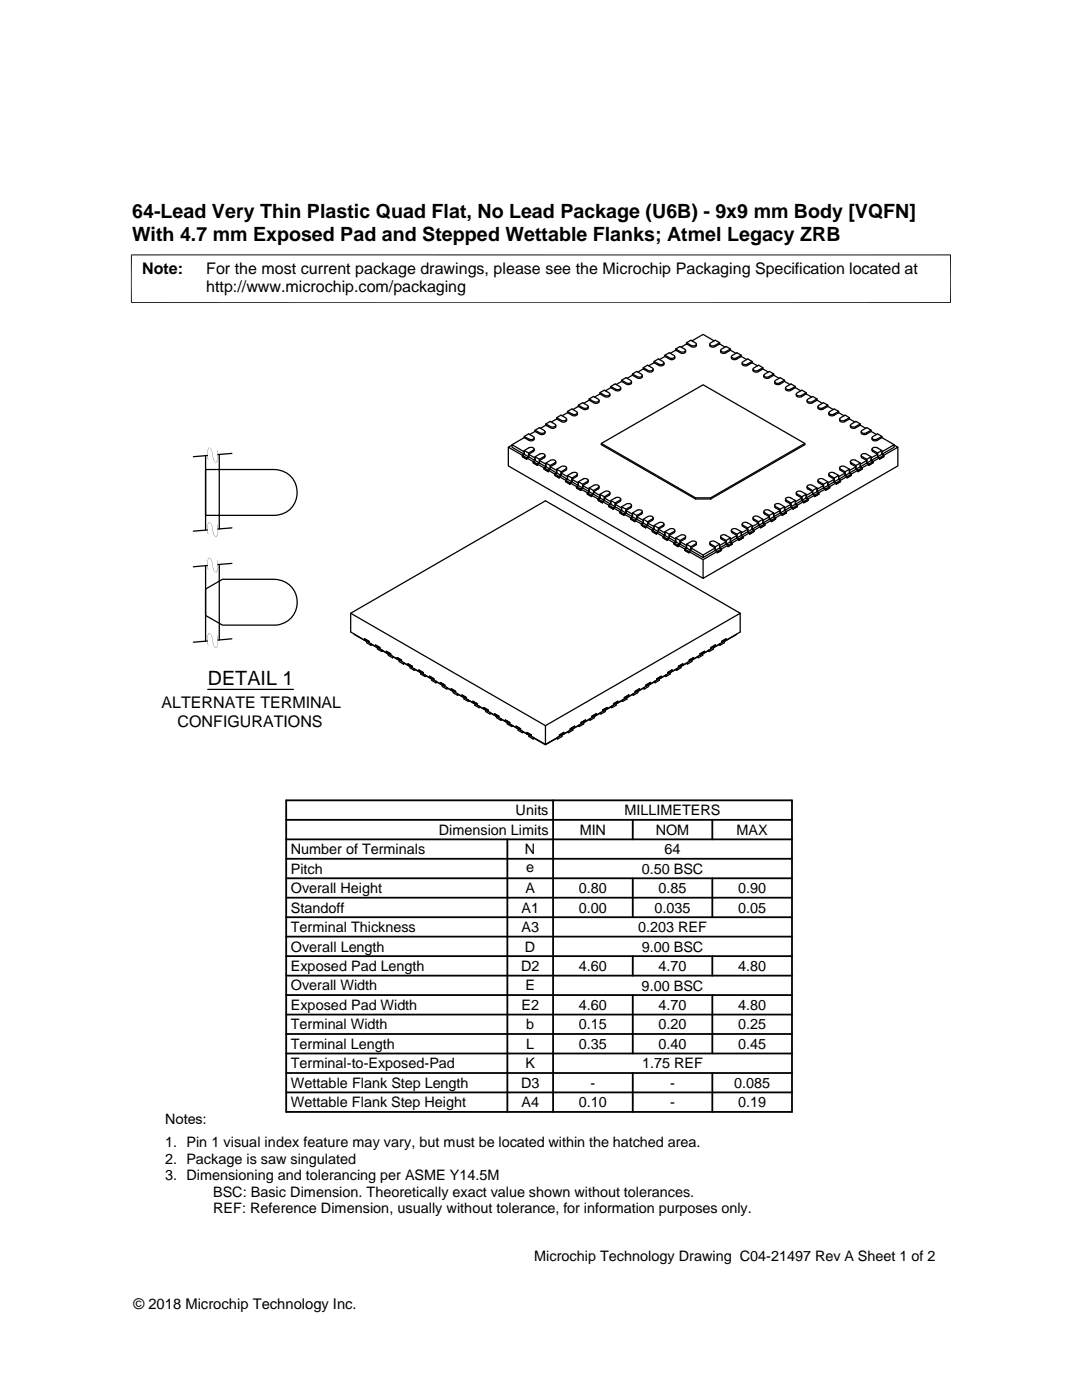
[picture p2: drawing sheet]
<svg xmlns="http://www.w3.org/2000/svg" width="216mm" height="279mm" viewBox="0 0 216 279" stroke-linecap="round" stroke-linejoin="round" font-family="sans-serif">
<g fill="none" stroke="#000" stroke-width=".25">
<path d="M117.6 79.6l.8-.5 1.1 .7a.6 .6 0 0 1-.4 .5 .6 .6 0 0 1-.6-.1l-.9-.6v.3M117.6 79.9l-1.1 .6M117.6 79.9l.9 .5a.61 .61 0 0 0 .7 .1 .61 .61 0 0 0 .3-.6M119.7 78.4l.9 .5a.71 .71 0 0 0 1.1-.3l-.2-.2-.9-.5-.9 .5v.2M119.7 78.6l-1.1 .6M119.7 78.6l1 .6a.62 .62 0 0 0 .6 .1 .62 .62 0 0 0 .4-.6M121.9 77.1l.8-.5 1.1 .7a.57 .57 0 0 1-.4 .5 .57 .57 0 0 1-.6-.1l-.9-.6v.3M121.9 77.4l-1.1 .6M121.9 77.4l.9 .5a.62 .62 0 0 0 .7 .1 .62 .62 0 0 0 .3-.6M124 75.9l1 .5a.6 .6 0 0 0 .6 .2 .6 .6 0 0 0 .4-.5l-1.1-.7-.9 .5v.2M124 76.1l-1 .7M124 76.1l1 .6a.62 .62 0 0 0 .7 .1 .62 .62 0 0 0 .3-.6"/>
<path d="M126.2 74.6l.9-.5 .9 .6a.27 .27 0 0 1 .2 .2 .27 .27 0 0 1-.2 .3h-.7l-1.1-.6v.3M126.2 74.9l-1.1 .6M126.2 74.9l.9 .5a.61 .61 0 0 0 .7 .1 .61 .61 0 0 0 .4-.6M128.4 73.4l.9 .5a.57 .57 0 0 0 .6 .2 .57 .57 0 0 0 .4-.6l-1.1-.6-.8 .5v.2M128.4 73.6l-1.1 .7M128.4 73.6l.9 .6a.74 .74 0 0 0 1-.3M130.3 73.7v.2M130.5 72.1l.9-.5 1.1 .8a.73 .73 0 0 1-1.1 .3l-.9-.6v.3M130.5 72.4l-1.1 .6M130.5 72.4l.9 .5a.63 .63 0 0 0 .7 .1 .63 .63 0 0 0 .4-.6M132.7 70.9l.9 .5a.57 .57 0 0 0 .6 .2 .57 .57 0 0 0 .4-.6l-1.1-.6-.8 .5v.2M132.7 71.1l-1.1 .7"/>
<path d="M132.7 71.1l.9 .6a.61 .61 0 0 0 .7 .1 .61 .61 0 0 0 .3-.6M134.8 69.6l.9-.4 1.1 .7a.72 .72 0 0 1-1 .3l-1-.6v.3M134.8 69.9l-1 .6M134.8 69.9l1 .5a.61 .61 0 0 0 .6 .1 .61 .61 0 0 0 .4-.6M137 68.4l.9 .5a.74 .74 0 0 0 1.1-.2l-.2-.3-.9-.5-.9 .5v.2M137 68.6l-1.1 .7M137 68.6l.9 .6a.61 .61 0 0 0 .7 .1 .61 .61 0 0 0 .4-.6M138.1 68l2.2-1.3 2.2 1.3M143.6 68.4l-.9 .5a.57 .57 0 0 1-.7 .2 .57 .57 0 0 1-.3-.6l1-.6 .9 .5v.2M143.6 68.6l1.1 .7M143.6 68.6l-1 .6a.59 .59 0 0 1-.7 .1 .59 .59 0 0 1-.3-.6M145.8 69.6l-1.1 .6a.71 .71 0 0 1-.9-.3l1.1-.7 .9 .4v.3"/>
<path d="M145.8 69.9l1 .6M145.8 69.9l-1 .5a.61 .61 0 0 1-.7 .1 .61 .61 0 0 1-.3-.6M147.9 70.9a1.92 1.92 0 0 1-1.6 .6l-.4-.3 1.1-.8 .9 .5v.2M147.9 71.1l1.1 .7M147.9 71.1l-1 .6a.59 .59 0 0 1-.7 .1 .59 .59 0 0 1-.3-.6M150.1 72.1a1.92 1.92 0 0 1-1.6 .6l-.4-.3 1.1-.8 .9 .5v.3M150.1 72.4l1.1 .6M150.1 72.4l-1 .5a.63 .63 0 0 1-.6 .1 .63 .63 0 0 1-.4-.6M152.2 73.4a1.92 1.92 0 0 1-1.6 .6l-.3-.3 1.1-.8 .8 .5v.2M152.2 73.6l1.1 .7M152.2 73.6l-1 .6a.59 .59 0 0 1-.6 .1 .59 .59 0 0 1-.3-.6M152.5 74.8l1-.7 .9 .5-.9 .6a.56 .56 0 0 1-.7 .1 .56 .56 0 0 1-.3-.5z"/>
<path d="M154.4 74.6v.3M154.4 74.9l1.1 .6M154.4 74.9l-1 .6a.6 .6 0 0 1-.7 0 .6 .6 0 0 1-.3-.6M156.5 75.9l-.9 .5a.6 .6 0 0 1-.6 .2 .6 .6 0 0 1-.4-.5l1.1-.7 .8 .5v.2M156.5 76.1l1.1 .7M156.5 76.1l-1 .6a.6 .6 0 0 1-.6 0 .6 .6 0 0 1-.3-.5M156.8 77.3l1-.7 .9 .5-.9 .6a.57 .57 0 0 1-.7 .1 .57 .57 0 0 1-.3-.5zM158.7 77.1v.3M158.7 77.4l1.1 .6M158.7 77.4l-1 .6a.6 .6 0 0 1-.7 0 .6 .6 0 0 1-.3-.6M160.9 78.4l-1 .5a.57 .57 0 0 1-.6 .2 .57 .57 0 0 1-.4-.6l1.1-.6 .9 .5v.2M160.9 78.6l1 .6"/>
<path d="M160.9 78.6l-1 .6a.6 .6 0 0 1-.7 0 .6 .6 0 0 1-.3-.5M161.1 79.8l1.1-.7 .8 .5-.9 .6a.57 .57 0 0 1-.6 .1 .57 .57 0 0 1-.4-.5zM163 79.6v.3M163 79.9l1.1 .6M163 79.9l-1 .6a.6 .6 0 0 1-.6 0 .6 .6 0 0 1-.3-.6M41 93.7h13.7a4.6 4.6 0 0 1 4.6 4.6 4.6 4.6 0 0 1-4.6 4.5h-13.7zM41 90.9v14.9M41.4 90.9l-2.8 .2M43.8 90.7v14.9M46.3 90.5l-2.8 .2M101.4 89.3v3.7l38.9 22.4M102.2 88.8l2.4 1.4v.5l-2.4-1.4z"/>
<path d="M102.2 88.8l-.8 .5 2.8 1.6M104.2 90.9l.9 .5v.2M104.2 91.1l.9 .5M104.2 90.9v.2M104.6 87.1l.9-.5 .9 .5a.28 .28 0 0 1 .2 .3 .28 .28 0 0 1-.2 .3h-.8l-1-.6v.2M104.6 90.7l.9 .5M104.6 90.7v-.8l.9-.5a.63 .63 0 0 1 1 .4l-1 .6v.8M104.6 89.9l.9 .5M104.6 90.7l-.4 .2v.2M104.6 87.3l-2.4 1.5M104.6 90.7l-.4 .2M104.6 87.3l.9 .6a.61 .61 0 0 0 .7 .1 .61 .61 0 0 0 .4-.6"/>
<path d="M105.5 91.2l-.4 .2v.2M105.5 90.7l1.3 .7v.5l-1.3-.7zM105.5 91.2l-.4 .2 1.3 .7 .4-.2M106.4 92.1l.9 .5v.3l-.9-.5zM106.6 89.6v.3l-.2 .2-.9 .6M106.8 91.9l.8 .5M106.8 91.9v-.7l.9-.6a.63 .63 0 0 1 1 .4l-1.1 .7v.7M106.8 91.2l.8 .5M106.8 91.9l-.4 .2v.3l.9 .5M106.8 85.9l.9 .5a.6 .6 0 0 0 1-.3l-1.1-.8-.8 .6v.2M106.8 86.1l-1.1 .6M106.8 86.1l.9 .5a.61 .61 0 0 0 .7 .1 .61 .61 0 0 0 .3-.6"/>
<path d="M107.6 92.4l-.3 .2v.3M107.6 91.9l1.3 .7v.6l-1.3-.8zM107.6 92.4l-.3 .2 1.3 .8M108.6 93.4l.8 .5v.2M108.6 93.4v.2l.8 .5M108.7 90.9v.3l-.1 .2-1 .5M108.9 84.6l.9-.5 1.1 .8a.73 .73 0 0 1-1 .2l-1-.5v.3M108.9 93.2l.9 .4M108.9 93.2v-.8l1-.5a.62 .62 0 0 1 .9 .4l-1 .6v.7M108.9 92.4l.9 .5M108.9 93.2l-.3 .2v.2l.8 .5M108.9 84.9l-1.1 .6"/>
<path d="M108.9 93.2l-.3 .2M108.9 84.9l1 .5a.61 .61 0 0 0 .7 .1 .61 .61 0 0 0 .3-.6M109.8 93.6l-.4 .3v.2M109.8 93.2l1.3 .7v.5l-1.3-.8zM109.8 93.6l-.4 .3 1.3 .7 .4-.2-.4 .2 .9 .5 .4-.2-.4 .2 1.3 .8M110.7 94.6v.3l.9 .5v-.3v.3l-.9-.5zM110.9 92.1v.3l-.2 .2-.9 .6M111.1 93.6l.9 .5v.8l-.9-.5zM111.1 93.6l.9-.5a.71 .71 0 0 1 1.1 .3l-.2 .2-.9 .5M111.1 83.4l.9 .5a.57 .57 0 0 0 .6 .1 .57 .57 0 0 0 .4-.5l-1-.7-.9 .6v.2M111.1 83.6l-1.1 .6M111.1 83.6l.9 .5a.61 .61 0 0 0 .7 .2 .61 .61 0 0 0 .4-.6"/>
<path d="M112 94.4l1.2 .7v.6l-1.2-.8zM112.9 95.9l.8 .5v.2M112.9 95.9v.2l.8 .5M113.1 93.4l-.2 .4-.9 .6M113.2 82.1l.9-.5 1.1 .8a.73 .73 0 0 1-1 .2l-1-.5v.3M113.2 95.7l.9 .4M113.2 95.7v-.8l1-.5a.6 .6 0 0 1 .6-.2 .6 .6 0 0 1 .4 .5l-1.1 .7v.7M113.2 94.9l.9 .5M113.2 95.7l-.3 .2v.2l.8 .5M113.2 82.4l-1 .6M113.2 95.7l-.3 .2M113.2 82.4l1 .5a.61 .61 0 0 0 .7 .1 .61 .61 0 0 0 .3-.6"/>
<path d="M114.1 96.1l-.4 .3v.2M114.1 95.7l1.3 .7v.5l-1.3-.8zM114.1 96.1l-.4 .3 1.3 .7 .4-.2M115 97.1l.9 .5v.3l-.9-.5zM115.2 94.6l-.1 .5-1 .6M115.4 96.9l.9 .5M115.4 96.9v-.8l.9-.5a.56 .56 0 0 1 .7-.2 .56 .56 0 0 1 .3 .6l-1 .6v.8M115.4 96.1l.9 .5M115.4 96.9l-.4 .2v.3l.9 .5M115.4 80.9l.9 .5a.79 .79 0 0 0 1.1-.2l-.1-.3-1-.5-.9 .5v.2M115.4 81.1l-1.1 .6M115.4 81.1l.9 .5a.61 .61 0 0 0 .7 .2 .61 .61 0 0 0 .4-.6"/>
<path d="M116.3 97.4l-.4 .2v.3M116.3 96.9l1.3 .7v.5l-1.3-.7zM116.3 97.4l-.4 .2 1.3 .7M117.2 98.3l.8 .5v.3M117.2 98.3v.3l.8 .5M117.4 95.9l-.1 .4-1 .6M117.6 98.1l.8 .5M117.6 98.1v-.7l.9-.5a.62 .62 0 0 1 1 .3l-1.1 .7v.7M117.6 97.4l.8 .5M117.6 98.1l-.4 .2v.3l.8 .5M117.6 98.1l-.4 .2M118.4 98.6l-.4 .2v.3"/>
<path d="M118.4 98.1l1.3 .8v.5l-1.3-.8zM118.4 98.6l-.4 .2 1.4 .8 .3-.2-.3 .2 .8 .5 .4-.2-.4 .2 1.3 .7M119.4 99.6v.3l.8 .5v-.3v.3l-.8-.5zM119.5 97.1l-.1 .5-1 .5M119.7 98.6l.9 .5v.8l-.9-.5zM119.7 98.6l.9-.5a.6 .6 0 0 1 1.1 .3l-1.1 .7M120 88.5l20.3-11.7 20.3 11.7v.3l-18.8 10.8h-3l-18.8-10.8zM120 88.5l18.8 10.9v.2M120.6 99.4l1.3 .7v.5l-1.3-.7zM121.7 98.3l-.1 .5-1 .6M121.9 99.9l.8 .5M123.8 99.6l-.1 .5-1 .5"/>
<path d="M138.8 99.4h3M156.7 99.6l.1 .5 1 .5M158.7 99.9v.7l.4 .2v.3M158.9 98.3l.1 .5 1 .6M160 99.1l.9-.5v.8l-.9 .5zM160.6 88.5l-18.8 10.9v.2M160.9 98.9l1.3-.8v.5l-1.3 .8zM160.9 98.6l-1-.5a.57 .57 0 0 0-.6-.1 .57 .57 0 0 0-.4 .5l1.1 .6M161.1 97.1l.1 .5 1 .5M161.2 99.6v.3l-.8 .5v-.3M162.2 97.9l.8-.5-.9-.5a.6 .6 0 0 0-.6-.2 .6 .6 0 0 0-.4 .5l1.1 .7v.7M162.2 98.6l.3 .2"/>
<path d="M162.5 98.8l-1.3 .8-.3-.2 .3 .2-.8 .5-.4-.2 .4 .2-1.3 .7-.4-.2-.9 .5M163 97.6l1.3-.7v.5l-1.3 .7zM163 97.4v.7l.4 .2v.3M163.2 95.9l.1 .4 1 .6M163.4 98.6v-.3l-.9 .5M163.4 80.9l.9-.5 .9 .5-1 .5a.71 .71 0 0 1-1-.3zM163.4 98.6l-.9 .5v-.3l-.3-.2M163.4 98.6l-.9 .5v-.3M164.3 96.6l.9-.5v.8l-.9 .5zM165.2 96.4l1.3-.7v.4l-1.3 .8zM165.2 80.9v.2M165.2 96.1l-.9-.5a.57 .57 0 0 0-.7-.1 .57 .57 0 0 0-.3 .5l1 .6"/>
<path d="M165.2 81.1l1.1 .6M165.2 81.1l-1 .6a.59 .59 0 0 1-.7 0 .59 .59 0 0 1-.3-.5M165.4 94.6l.1 .5 1 .6M165.5 82.1l1-.5 .8 .5a1.92 1.92 0 0 1-1.6 .6l-.3-.3zM165.5 97.1v.3l-.8 .5v-.3M166.5 95.4l.8-.5-.9-.5a.59 .59 0 0 0-.6-.2 .59 .59 0 0 0-.4 .6l1.1 .6v.7M166.5 96.1l.4 .3M166.9 96.4l-1.4 .7-.3-.2 .3 .2-.8 .5-.4-.2 .4 .2-1.3 .7-.4-.2-.8 .5M167.3 82.1v.3M167.3 95.1l1.3-.7v.5l-1.3 .8zM167.3 94.9v.8l.4 .2v.2M167.3 82.4l1.1 .6"/>
<path d="M167.3 82.4l-1 .5a.59 .59 0 0 1-.6 .1 .59 .59 0 0 1-.3-.6M167.5 93.4l.1 .4 1 .6M167.7 96.1v-.2l-.8 .5M167.7 96.1l-.8 .5v-.2l-.4-.3M167.7 96.1l-.8 .5v-.2M168.6 94.1l.9-.5v.8l-.9 .5zM169.5 93.9l1.3-.7v.4l-1.3 .8zM169.5 83.4a1.92 1.92 0 0 1-1.6 .6l-.4-.4 1.1-.8 .9 .6v.2M169.5 93.6l-.9-.5a.71 .71 0 0 0-1.1 .3l.2 .2 .9 .5M169.5 83.6l1.1 .6M169.5 83.6l-.9 .5a.61 .61 0 0 1-.7 .2 .61 .61 0 0 1-.4-.6M169.7 92.1v.3l.2 .2 .9 .6"/>
<path d="M169.9 84.6l.9-.5 .9 .5a1.92 1.92 0 0 1-1.6 .6l-.4-.3zM169.9 94.6v.3l-.9 .5v-.3M170.8 92.9l.9-.5-1-.5a.59 .59 0 0 0-.6-.1 .59 .59 0 0 0-.4 .5l1.1 .6v.7M170.8 93.6l.4 .3M171.2 93.9l-1.3 .7-.4-.2 .4 .2-.9 .5-.4-.2 .4 .2-1.3 .8-.4-.2-.8 .4M171.7 84.6v.3M171.7 92.6l1.3-.7v.5l-1.3 .8zM171.7 92.4v.8l.3 .2v.2M171.7 84.9l1 .6M171.7 84.9l-1.1 .5a.6 .6 0 0 1-.6 .1 .6 .6 0 0 1-.3-.6M171.9 90.9v.3l.1 .2 1 .5M171.9 86l1.1-.7 .8 .6-.9 .5a.56 .56 0 0 1-.6 .2 .56 .56 0 0 1-.4-.6z"/>
<path d="M172 93.6v-.2l-.8 .5M172 93.6l-.8 .5v-.2l-.4-.3M172 93.6l-.8 .5v-.2M173 91.7l.8-.5v.7l-.8 .5zM173.8 91.2l-.9-.6a.74 .74 0 0 0-1.1 .3l.2 .2 1 .6M173.8 85.9v.2M173.8 91.9l1.3-.7 .4 .2-1.3 .7zM173.8 86.1l1.1 .6M173.8 86.1l-1 .6a.6 .6 0 0 1-.7 0 .6 .6 0 0 1-.2-.6M174 89.6v.3l.2 .2 .9 .6M174.1 87.2l1-.6 .9 .5-1 .5a.6 .6 0 0 1-.6 .2 .6 .6 0 0 1-.4-.5zM174.2 92.1v.3l-.9 .5v-.3"/>
<path d="M175.1 90.4l.9-.5-1-.5a.61 .61 0 0 0-.9 .4l1 .6v.8M175.1 91.2v-.5l-1.3 .7v.5l.4 .2-.9 .5-.3-.2 .3 .2-1.3 .8-.3-.2-.9 .4M175.5 91.4l.8-.5v.2l-.8 .5zM176 89.9v.8l.3 .2v.2M176 87.1v.2M176 90.2l2.4-1.4v.5l-2.4 1.4zM176 87.3l2.4 1.5M176 87.3l-1 .6a.6 .6 0 0 1-.7 .1 .6 .6 0 0 1-.3-.6M176.3 91.1l-.8 .5v-.2l-.4-.2M178.4 88.8l.8 .5-2.9 1.6-.3-.2-.9 .5M179.2 89.3v3.7l-38.9 22.4v-3.7M41 112.9v15.1"/>
<path d="M41 117.6l3.4-2h10.3a4.6 4.6 0 0 1 4.6 4.6 4.6 4.6 0 0 1-4.6 4.6h-10.3l-3.4-2zM41.4 112.9l-2.8 .2M41.4 105.8l-2.8 .2M43.8 112.6v15.1M46.3 112.4l-2.8 .3M46.3 105.3l-2.8 .3M121.5 100.8l.9 .5v.3M121.5 100.8v.3l.9 .5M121.9 100.6l.8 .5M121.9 100.6v-.7l.9-.5a.62 .62 0 0 1 1 .3l-1.1 .7v.7M121.9 100.6l-.4 .2v.3l.9 .5M121.9 100.6l-.4 .2"/>
<path d="M122.7 101.1l-.3 .2v.3M122.7 100.6l1.3 .8v.5l-1.3-.8zM122.7 101.1l-.3 .2 1.3 .8 .3-.2-.3 .2 .8 .5 .4-.2-.4 .2 1.3 .7M123.7 102.1v.3l.8 .4v-.2v.2l-.8-.4zM124 101.1l.9 .5v.8l-.9-.5zM124 101.1l1-.5a.65 .65 0 0 1 1 .3l-1.1 .7M124.9 101.9l1.3 .7v.5l-1.3-.7zM125.8 103.3l.9 .5v.3M125.8 103.3v.3l.9 .5M126 100.8l-.1 .5-1 .6M126.2 103.1l.9 .5M126.2 103.1v-.7l.9-.6a.63 .63 0 0 1 1 .4l-1 .7v.7"/>
<path d="M126.2 102.4l.9 .5M126.2 103.1l-.4 .2v.3l.9 .5M126.2 103.1l-.4 .2M127.1 103.6l-.4 .2v.3M127.1 103.1l1.3 .8v.5l-1.3-.8zM127.1 103.6l-.4 .2 1.3 .8 .4-.2-.4 .2 .8 .5 .4-.2-.4 .2 1.4 .7M128 104.6v.2l.8 .5v-.2v.2l-.8-.5zM128.2 102.1v.3l-.2 .2-.9 .5M128.4 103.6l.8 .5v.8l-.8-.5zM128.4 103.6l.9-.5a.57 .57 0 0 1 .6-.2 .57 .57 0 0 1 .4 .6l-1.1 .6M129.2 104.4l1.3 .7v.5l-1.3-.7zM130.2 105.8v.3l.8 .5v-.3v.3l-.8-.5z"/>
<path d="M130.2 105.8l.3-.2-.3 .2 .8 .5 .4-.2-.4 .2 1.3 .8 .4-.2-.4 .2 .9 .5 .3-.2-.3 .2 1.3 .7M130.3 103.3v.3M130.3 103.6l-.1 .2-1 .6M130.5 104.9l.9 .5v.7l-.9-.5zM130.5 104.9l.9-.6a.71 .71 0 0 1 1.1 .3l-.2 .2-.9 .6M131.4 105.6l1.3 .8v.5l-1.3-.8zM132.3 107.1v.2l.9 .5v-.2v.2l-.9-.5zM132.5 104.6l-.1 .4-1 .6M132.7 106.1l.8 .5v.8l-.8-.5zM132.7 106.1l.9-.5a.72 .72 0 0 1 1 .2l-.1 .3-1 .5M133.5 106.9l1.3 .7v.5l-1.3-.7zM134.5 108.3v.3l.8 .5v-.3v.3l-.8-.5z"/>
<path d="M134.5 108.3l.3-.2-.3 .2 .8 .5 .4-.2-.4 .2 1.3 .8 .4-.3-.4 .3 .9 .5 .4-.2v-.6l2.4 1.5M134.6 105.8l-.1 .5-1 .6M134.8 107.4l.9 .5v.7l-.9-.5zM134.8 107.4l1-.6a.56 .56 0 0 1 .6-.1 .56 .56 0 0 1 .4 .5l-1.1 .7M135.7 108.1l1.3 .8v.4l-1.3-.7zM136.6 109.6v.2l.9 .5v-.2v.2l-.9-.5zM136.8 107.1l-.1 .4-1 .6M137 108.6l.9 .5v.8l-.9-.6zM137 108.6l.9-.5a.6 .6 0 0 1 1 .3l-1 .7M139 108.3l-.1 .5-1 .5M140.3 110.8l2.4-1.5v.6l-2.4 1.4zM141.6 108.3l.1 .5 1 .5"/>
<path d="M142.7 109.1l.9-.5v.7l-.9 .6zM143.1 110.1l-2.8 1.6-2.8-1.6 .4-.2 2.4 1.4M143.6 108.9l1.3-.8v.5l-1.3 .7zM143.6 108.6l-.9-.5a.57 .57 0 0 0-.7-.2 .57 .57 0 0 0-.3 .6l1 .6M143.8 107.1l.1 .4 1 .6M144 109.6v.2l-.9 .5v-.2M144.9 107.9l.9-.5-1-.6a.6 .6 0 0 0-.6-.1 .6 .6 0 0 0-.4 .5l1.1 .7v.7M144.9 108.6l.4 .2M145.3 108.8l-1.3 .8-.4-.3 .4 .3-.9 .5-.4-.2 .4 .2M145.8 107.6l1.2-.7v.5l-1.2 .7zM145.8 107.4v.7l.3 .2v.3M145.9 105.8l.2 .5 .9 .6"/>
<path d="M146.1 108.6v-.3l-.8 .5M146.1 108.6l-.8 .5v-.3l-.4-.2M146.1 108.6l-.8 .5v-.3M147 106.6l.9-.5v.8l-.9 .5zM147.9 106.4l1.3-.8v.5l-1.3 .8zM147.9 106.1l-.9-.5a.72 .72 0 0 0-1.1 .2l.2 .3 .9 .5M148.1 104.6l.1 .4 1 .6M148.3 107.1v.2l-.9 .5v-.2M149.2 105.4l.9-.5-1-.6a.59 .59 0 0 0-.6-.1 .59 .59 0 0 0-.4 .5l1.1 .7v.7M149.2 106.1l.4 .2M149.6 106.3l-1.3 .8-.4-.2 .4 .2-.9 .5-.4-.2 .4 .2-1.3 .7-.3-.2-.9 .5M150.1 105.1l1.3-.7v.5l-1.3 .7z"/>
<path d="M150.1 104.9v.7l.3 .2v.3M150.3 103.3v.4l.1 .1 1 .6M150.4 106.1v-.3l-.8 .5M150.4 106.1l-.8 .5v-.3l-.4-.2M150.4 106.1l-.8 .5v-.3M151.4 104.1l.8-.5v.8l-.8 .5zM152.2 103.9l1.3-.8v.5l-1.3 .8zM152.2 103.6l-.9-.5a.57 .57 0 0 0-.6-.2 .57 .57 0 0 0-.4 .6l1.1 .6M152.4 102.1v.3l.2 .2 .9 .5M152.6 104.6v.2l-.9 .5v-.2M153.5 102.9l.9-.5-.9-.6a.83 .83 0 0 0-1 .2v.3l1 .6v.7M153.5 103.6l.4 .2"/>
<path d="M153.9 103.8l-1.3 .8-.4-.2 .4 .2-.9 .5-.3-.2 .3 .2-1.3 .7-.3-.2-.9 .5M154.4 102.6l1.3-.7v.5l-1.3 .7zM154.4 102.4v.7l.3 .2M154.6 100.8l.1 .5 1 .6M154.7 103.6v-.3l-.8 .5M154.7 103.6l-.8 .5v-.3l-.4-.2M154.7 103.3v.3M154.7 103.6l-.8 .5v-.3M155.7 101.6l.8-.5v.8l-.8 .5zM156.5 101.4l1.3-.8v.5l-1.3 .8zM156.5 101.1l-.9-.5a.79 .79 0 0 0-1 .2l.1 .2 1 .6M156.9 102.1v.3l-.8 .4v-.2"/>
<path d="M157.8 100.4l.9-.5-.9-.5a.6 .6 0 0 0-.6-.2 .6 .6 0 0 0-.4 .5l1 .7v.7M157.8 101.1l.4 .2M158.2 101.3l-1.3 .8-.4-.2 .4 .2-.8 .5-.4-.2 .4 .2-1.4 .7-.3-.2-.9 .5M158.7 100.1l1.3-.7v.5l-1.3 .7zM159.1 101.1v-.3l-.9 .5M159.1 101.1l-.9 .5v-.3l-.4-.2M159.1 101.1l-.9 .5v-.3M41.4 127.9l-2.8 .3M41.5 137.6h17M46.3 127.5l-2.8 .2M70 122.4l38.8 22.4v3.8l-2.4-1.4v.3l.2-.1M70.7 126.6l2.5 1.4v.3l.8 .5"/>
<path d="M72.8 127.5l.8 .5v.2l-.8-.4zM74 128.8v-.3l1.3 .7v.3l.9 .5M74.2 128.7l-.2 .1M74.9 128.7l.9 .5v.3l-.9-.5zM76.2 130v-.3l1.3 .8v.3l.8 .5M76.4 129.9l-.2 .1M77.1 130l.9 .5v.2l-.9-.5zM78.3 131.3v-.3l1.3 .7v.3l.9 .5M78.5 131.1l-.2 .2M79.2 131.2l.9 .5v.3l-.9-.5zM80.5 132.5v-.3l1.3 .7v.4l.9 .5M80.7 132.4l-.2 .1"/>
<path d="M81.4 132.5l.9 .5v.2l-.9-.5zM82.7 133.8v-.3l1.2 .8M82.9 133.6l-.2 .2M83.6 134v-.3l.8 .5v.3M83.6 134l.8 .5M83.9 134.2v.3l.9 .5M84.4 134.5l1.3 .7v-.2l.9 .5v.2l1.3 .8M85 134.9l-.2 .1v-.3l1.3 .7v.4l.9 .5M85.7 135l.9 .5v.2l-.9-.5zM87 136.3v-.4l1.3 .9M87.2 136.1l-.2 .2M87.9 136.5v-.3l.9 .5v.3"/>
<path d="M87.9 136.5l.9 .5M88.3 136.7v.3l.8 .5M88.8 137l1.2 .7v-.2l.9 .5v.2l1.3 .8M89.3 137.4l-.2 .1v-.3l1.3 .7v.4l.9 .4M90 137.5l.9 .5v.2l-.9-.5zM91.3 138.7v-.3l1.3 .9M91.5 138.6l-.2 .1M92.2 139v-.3l.9 .5v.3M92.2 139l.9 .5M92.6 139.2v.3l.9 .5M93.1 139.5l1.3 .7M93.7 139.9l-.2 .1v-.3l1.2 .7v.4l.9 .4"/>
<path d="M124 139.9l.2 .1v-.3l-1.3 .7v.4l-.8 .4v-.3l-1.3 .8v.3l-.9 .5M124.6 139.2l.9-.5v.3l-.9 .5zM125.5 138.7l-.9 .5v.3l-1.3 .7M126.2 138.6l.2 .1M126.7 138.2l-1.2 .8v-.3M127.6 137.7v-.2l-.9 .5v.2M127.6 137.7l-.9 .5M128.3 137.4l.2 .1v-.3l-1.2 .7v.4l-.9 .4v-.3l-1.3 .8v.3l-.9 .5M128.9 136.7l.9-.5v.3l-.9 .5zM129.8 136.2l-.9 .5v.3l-1.3 .7M130.5 136.1l.2 .2M131.1 135.7l-1.3 .8v-.3"/>
<path d="M131.9 135.2v-.2l-.8 .5v.2M131.9 135.2l-.8 .5M132.7 134.9l.2 .1v-.3l-1.3 .7v.4l-.9 .5v-.4l-1.3 .8v.3l-.9 .5M133.2 134.2l.9-.5v.3l-.9 .5zM134.1 133.7l-.9 .5v.3l-1.3 .7M134.8 133.6l.2 .2M135.4 133.2l-1.3 .8v-.3M136.2 132.7v-.2l-.8 .5v.2M136.2 132.7l-.8 .5M137 132.4l.2 .1v-.3l-1.3 .7v.4l-.9 .5v-.3l-1.3 .7v.3l-.8 .5M137.5 131.7l.9-.5v.3l-.9 .5zM138.4 131.2l-.9 .5v.3l-1.3 .7"/>
<path d="M139.1 131.1l.2 .2M139.7 130.7l-1.3 .8v-.3M140.6 130.2v-.2l-.9 .5v.2M140.6 130.2l-.9 .5M141.3 129.9l.2 .1v-.3l-1.3 .8v.3l-.9 .5v-.3l-1.3 .7v.3l-.8 .5M141.9 129.2l.8-.5v.3l-.8 .5zM142.7 128.7l-.8 .5v.3l-1.3 .7M143.4 128.7l.3 .1M144 128.2l-1.3 .8v-.3M144.9 127.8v-.3l-.9 .5v.2M144.9 127.8l2.8-1.7v-3.7l-38.9 22.4M144.9 127.8l-.9 .4"/>
<path d="M147 126.6l-2.5 1.4v.3l-.8 .5v-.3l-1.3 .7v.3l-.9 .5M147.7 122.4l-38.9-22.5-38.8 22.5v3.7l2.8 1.7v-.3l.8 .5v.2l1.3 .8v-.3l.9 .5v.3l1.3 .7v-.2l.9 .5v.2l1.2 .8v-.3l.9 .5v.3l1.3 .7v-.2l.9 .5v.2l1.3 .8M94.4 140.2v-.2l.8 .4v.3M94.4 140.2l.8 .5M95.2 140.7l1.3 .8M95.8 141.1l-.2 .1v-.3l1.3 .9M96.5 141.5v-.3l.9 .5v.3M96.5 141.5l.9 .5M96.9 141.7v.3l.9 .5M97.4 142l1.3 .7v-.2l.8 .4v.3l1.3 .8M98 142.4l-.2 .1v-.3l1.3 .7v.3l.8 .5M98.7 142.5l.8 .4v.3l-.8-.5z"/>
<path d="M99.9 143.7v-.3l1.3 .9M100.1 143.6l-.2 .1M100.8 144v-.3l.9 .5v.3M100.8 144l.9 .5M101.2 144.2v.3l.9 .5M101.7 144.5l1.3 .7M102.3 144.9l-.2 .1v-.3l1.3 .7v.3l.8 .5M103 145.2v-.3l.9 .5v.3M103 145.2l.9 .5M103.9 145.7l1.3 .8M104.5 146.1l-.3 .1v-.3l1.3 .8M105.2 146.5v-.3l.8 .5"/>
<path d="M105.2 146.5l.8 .4M105.5 146.7v.3l.9 .5M106 146.7v.2M111.1 147.4l.2 .1v-.3l-2.5 1.4M111.6 146.7l.9-.5v.3l-.9 .4zM112.5 146.2l-.9 .5v.2l-2.8 1.7-2.8-1.7M113.2 146.1l.2 .1M113.8 145.7l-1.3 .8v-.3M114.7 145.2v-.3l-.9 .5v.3M114.7 145.2l-.9 .5M115.4 144.9l.2 .1v-.3l-1.3 .7v.3l-.9 .5v-.3l-1.3 .8v.3l-.8 .5M116 144.2l.8-.5v.3l-.8 .5z"/>
<path d="M116.8 143.7l-.8 .5v.3l-1.3 .7M117.5 143.6l.3 .1M118.1 143.2l-1.3 .8v-.3M119 142.7v-.2l-.9 .4v.3M119 142.7l-.9 .5M119.7 142.4l.2 .1v-.3l-1.3 .7v.3l-.8 .5v-.3l-1.3 .8v.3l-.9 .5M120.3 141.7l.8-.5v.3l-.8 .5zM121.1 141.2l-.8 .5v.3l-1.3 .7M121.9 141.1l.2 .1M122.4 140.7l-1.3 .8v-.3M123.3 140.2v-.2l-.9 .4v.3M123.3 140.2l-.9 .5"/>
</g>
<g fill="#000">
<path d="M41.3 90.3l.1 .6zM41.4 90.9v.6zM41.4 90.3v.6zM41.4 89.9l-.1 .4zM41.4 91.5l.1 .3zM41.5 89.9l-.2 .4zM41.5 91.5v.3zM41.6 89.5l-.2 .4zM41.7 89.4l-.1 .1zM41.6 89.5l.1-.1zM41.7 89.4h.1zM41.8 89.4h.1z"/>
<path d="M41.9 89.4v.1zM41.9 89.5l.3 .3zM42 89.4l.2 .4zM42.2 89.8l.1 .4zM42.2 89.8l.2 .4zM42.4 90.8l.1 .6zM42.3 90.2l.1 .6zM42.5 90.8v.6zM42.4 90.2v.6zM42.5 91.4l.2 .5zM42.7 91.9l.2 .3zM42.7 91.8l.2 .4z"/>
<path d="M42.9 92.2l.1 .1zM43.1 92.2h.1zM43.2 92.2h.1zM43.4 91.8l-.2 .3zM43.4 91.8l-.1 .4zM43.3 89.9l.1 .2zM43.5 91.3l-.1 .5zM43.4 90.1l.1 .6zM43.5 90.7v.6zM41.3 105.2l.1 .6zM41.3 112.2l.1 .7zM41.4 105.8v.6z"/>
<path d="M41.4 112.9v.6zM41.4 105.2v.6zM41.4 112.2v.7zM41.4 104.7l-.1 .5zM41.4 111.8l-.1 .4zM41.4 106.4l.1 .2zM41.4 113.5l.1 .2zM41.5 104.7l-.2 .5zM41.5 111.8l-.2 .4zM41.5 106.4v.2zM41.5 113.5v.2zM41.6 104.3l-.2 .4z"/>
<path d="M41.6 111.4l-.2 .4zM41.6 104.4l-.2 .3zM41.7 104.2l-.1 .1zM41.7 111.3l-.1 .1zM41.6 104.3h.1zM41.6 111.4h.1zM41.7 104.2l.1 .1zM41.7 111.3l.1 .1zM41.8 104.2l.1 .1zM41.8 111.3l.1 .1zM41.9 104.2v.1zM41.9 111.3v.1z"/>
<path d="M42 104.3l.2 .3zM42 111.4l.2 .3zM42.2 104.6l.1 .5zM42.2 111.7l.1 .5zM42.2 104.6l.2 .5zM42.2 111.7l.2 .5zM42.4 105.7l.1 .6zM42.3 105.1l.1 .6zM42.4 112.8l.1 .6zM42.3 112.2l.1 .6zM42.5 105.7v.6zM42.4 105.1v.6z"/>
<path d="M42.5 112.8v.6zM42.4 112.2l.1 .6zM42.5 106.3l.2 .4zM42.5 113.4l.2 .4zM42.7 106.7l.2 .4zM42.7 113.8l.2 .4zM42.9 107.1h.1zM42.9 114.2h.1zM42.9 107l.1 .1zM42.9 114.1l.1 .1zM43.1 107.1h.1zM43.1 114.2h.1z"/>
<path d="M43.2 107.1l.1-.1zM43.2 114.2l.1-.1zM43.4 106.6l-.2 .4zM43.4 113.7l-.2 .4zM43.4 106.6l-.1 .4zM43.4 113.7l-.1 .4zM43.3 104.7l.1 .3zM43.3 111.8l.1 .3zM43.5 106.2l-.1 .4zM43.5 113.3l-.1 .4zM43.4 105l.1 .6zM43.4 112.1l.1 .6z"/>
<path d="M43.5 105.6v.6zM43.5 112.7v.6zM41.3 127.3l.1 .6zM41.4 127.9v.6zM41.4 127.3v.6zM41.4 127.9l.1 .6zM41.4 126.9l-.1 .4zM41.4 128.5l.1 .3zM41.5 126.9l-.2 .4zM41.5 128.5v.3zM41.6 126.5l-.2 .4zM41.6 126.5l.1-.1z"/>
<path d="M41.7 126.4h.1zM41.8 126.4h.1zM41.9 126.4v.1zM41.9 126.5l.3 .3zM42 126.4l.2 .4zM42.2 126.8l.1 .4zM42.2 126.8l.2 .4zM42.4 127.8l.1 .6zM42.3 127.2l.1 .6zM42.5 127.8v.6zM42.4 127.2l.1 .6zM42.5 128.4l.2 .5z"/>
<path d="M42.7 128.9l.2 .3zM42.9 129.2l.1 .1zM43 129.2l.1 .1zM43.1 129.2l.1 .1zM43.2 129.2h.1zM43.4 128.8l-.2 .4zM43.3 126.9l.1 .2zM43.5 128.4l-.1 .4zM43.4 127.1l.1 .6zM43.5 127.7v.7z"/>
</g>
<path d="M26.1 50.9h163.7M26.2 50.8v9.7M189.7 50.8v9.7M26.1 60.4h163.7" fill="none" stroke="#000" stroke-width=".2"/>
<g fill="none" stroke="#000" stroke-width=".36">
<path d="M57.1 159.7h100.9v62.2h-100.9zM110.4 159.7v62.2M57.1 179.2h100.9M57.1 175.3h100.9M57.1 171.4h100.9M57.1 167.5h100.9M57.1 163.6h100.9M101.2 167.5v54.4M126.3 163.6v3.9M126.3 175.3v7.7M142.1 163.6v3.9M142.1 175.3v7.7"/>
<path d="M57.1 190.8h100.9M57.1 186.9h100.9M57.1 183h100.9M57.1 198.6h100.9M57.1 194.7h100.9M126.3 190.8v3.9M126.3 198.6v11.6M142.1 190.8v3.9M142.1 198.6v11.6M57.1 206.4h100.9M57.1 214.1h100.9M57.1 202.5h100.9"/>
<path d="M57.1 210.2h100.9M57.1 218h100.9M126.3 214.1v7.8M142.1 214.1v7.8"/>
</g>
<g font-size="3.9">
<text x="26.4" y="43.5">64-Lead Very Thin Plastic Quad Flat, No Lead Package (U6B) - 9x9 mm Body [VQFN]</text>
<text x="26.4" y="48">With 4.7 mm Exposed Pad and Stepped Wettable Flanks; Atmel Legacy ZRB</text>
<text x="41.5" y="136.8">DETAIL 1</text>
</g>
<g font-size="3.2">
<text x="28.4" y="54.6">Note:</text>
<text x="41.1" y="58.3">http://www.microchip.com/packaging</text>
<text x="41.1" y="54.6">For the most current package drawings, please see the Microchip Packaging Specification located at</text>
<text x="32.2" y="141.3">ALTERNATE TERMINAL</text>
<text x="35.4" y="145.1">CONFIGURATIONS</text>
</g>
<g font-size="2.9">
<text x="87.6" y="166.6">Dimension Limits</text>
<text x="102.9" y="162.7">Units</text>
<text x="115.7" y="166.6">MIN</text>
<text x="124.6" y="162.7">MILLIMETERS</text>
<text x="130.8" y="166.6">NOM</text>
<text x="147" y="166.6">MAX</text>
<text x="58" y="170.5">Number of Terminals</text>
<text x="104.8" y="170.5">N</text>
<text x="132.6" y="170.5">64</text>
<text x="58" y="178.2">Overall Height</text>
<text x="58" y="174.4">Pitch</text>
<text x="104.8" y="178.2">A</text>
<text x="105" y="174.1">e</text>
<text x="115.5" y="178.2">0.80</text>
<text x="128" y="174.4">0.50 BSC</text>
<text x="131.4" y="178.2">0.85</text>
<text x="147.3" y="178.2">0.90</text>
<text x="58" y="182.1">Standoff</text>
<text x="104.1" y="182.1">A1</text>
<text x="115.5" y="182.1">0.00</text>
<text x="130.6" y="182.1">0.035</text>
<text x="147.3" y="182.1">0.05</text>
<text x="58" y="186">Terminal Thickness</text>
<text x="58" y="189.9">Overall Length</text>
<text x="104.1" y="186">A3</text>
<text x="104.8" y="189.9">D</text>
<text x="127.3" y="186">0.203 REF</text>
<text x="128" y="189.9">9.00 BSC</text>
<text x="58" y="197.7">Overall Width</text>
<text x="58" y="193.8">Exposed Pad Length</text>
<text x="104" y="193.8">D2</text>
<text x="104.8" y="197.7">E</text>
<text x="115.5" y="193.8">4.60</text>
<text x="128" y="197.7">9.00 BSC</text>
<text x="131.4" y="193.8">4.70</text>
<text x="147.3" y="193.8">4.80</text>
<text x="58" y="201.6">Exposed Pad Width</text>
<text x="104" y="201.6">E2</text>
<text x="115.5" y="201.6">4.60</text>
<text x="131.4" y="201.6">4.70</text>
<text x="147.3" y="201.6">4.80</text>
<text x="58" y="205.4">Terminal Width</text>
<text x="58" y="209.3">Terminal Length</text>
<text x="105" y="205.4">b</text>
<text x="105" y="209.3">L</text>
<text x="115.5" y="209.3">0.35</text>
<text x="115.5" y="205.4">0.15</text>
<text x="131.4" y="205.4">0.20</text>
<text x="131.4" y="209.3">0.40</text>
<text x="147.3" y="209.3">0.45</text>
<text x="147.3" y="205.4">0.25</text>
<text x="58" y="213.2">Terminal-to-Exposed-Pad</text>
<text x="104.8" y="213.2">K</text>
<text x="128.1" y="213.2">1.75 REF</text>
<text x="58" y="221">Wettable Flank Step Height</text>
<text x="58" y="217.1">Wettable Flank Step Length</text>
<text x="104" y="217.1">D3</text>
<text x="104.1" y="221">A4</text>
<text x="115.5" y="221">0.10</text>
<text x="117.8" y="217.1">-</text>
<text x="133.7" y="221">-</text>
<text x="133.7" y="217.1">-</text>
<text x="146.5" y="217.1">0.085</text>
<text x="147.3" y="221">0.19</text>
<text x="32.9" y="224.3">Notes:</text>
<text x="32.9" y="228.9">1. Pin 1 visual index feature may vary, but must be located within the hatched area.</text>
<text x="32.9" y="232.2">2. Package is saw singulated</text>
<text x="32.9" y="235.5">3. Dimensioning and tolerancing per ASME Y14.5M</text>
<text x="42.5" y="238.8">BSC: Basic Dimension. Theoretically exact value shown without tolerances.</text>
<text x="42.5" y="242.2">REF: Reference Dimension, usually without tolerance, for information purposes only.</text>
<text x="106.6" y="251.7">Microchip Technology Drawing C04-21497 Rev A Sheet 1 of 2</text>
<text x="26.6" y="261.3">© 2018 Microchip Technology Inc.</text>
</g>
</svg>
